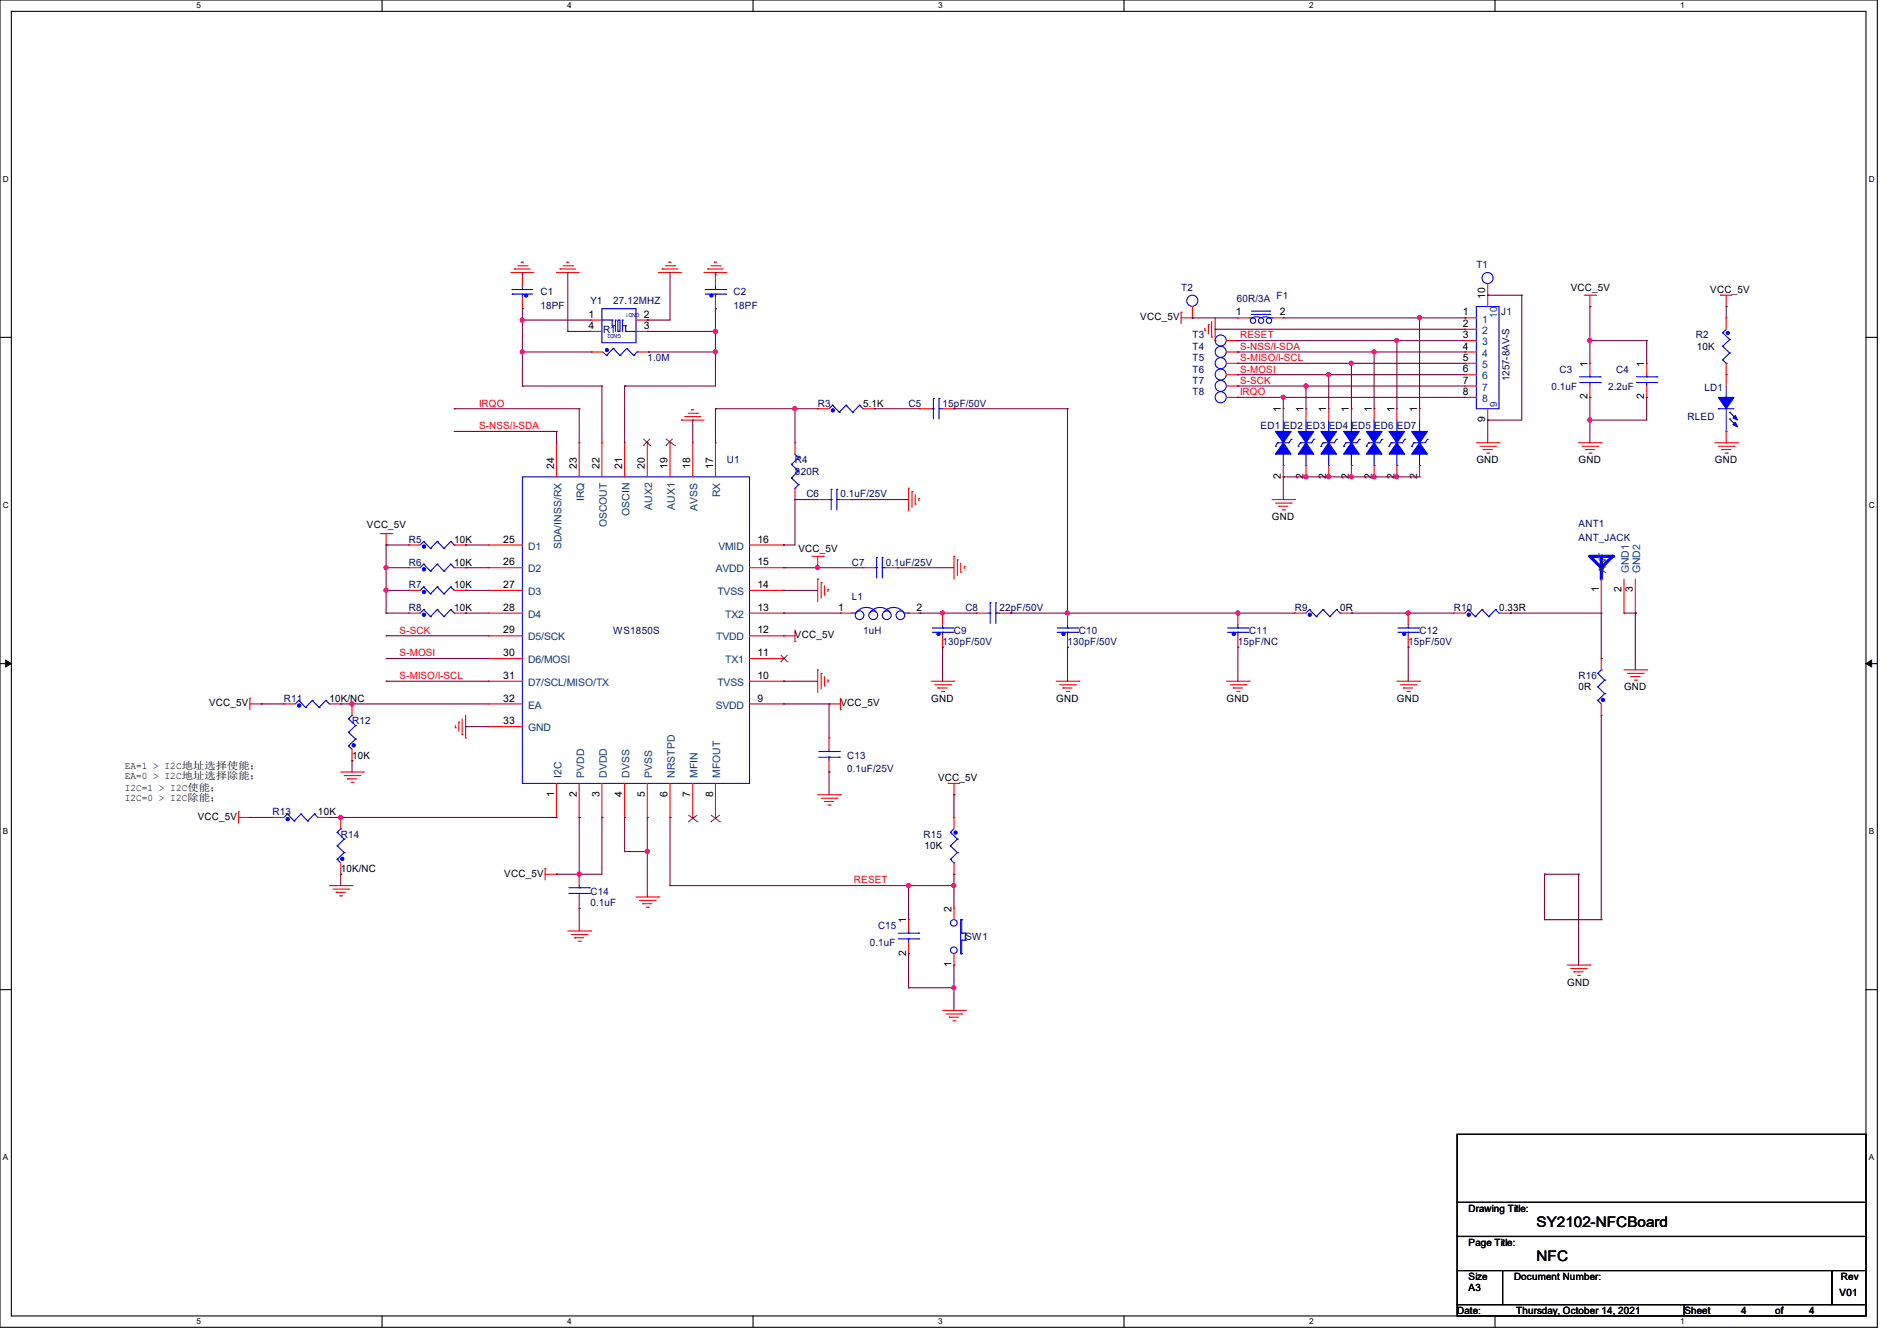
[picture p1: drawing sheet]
<svg xmlns="http://www.w3.org/2000/svg" width="297mm" height="210mm" viewBox="0 0 297 210" stroke-linecap="round" stroke-linejoin="round" font-family="sans-serif">
<path d="M0 0h293.9v207.9h-293.9zM1.8 1.8h290.3v204.3h-290.3z" fill="none" stroke="#000" stroke-width=".17"/>
<g fill="#fff">
<path d="M30.8 .2h.7v1.4h-.7z"/>
<path d="M30.8 206.2h.7v1.4h-.7z"/>
</g>
<path d="M59.8 0v1.8M59.8 206.1v1.8" fill="none" stroke="#000" stroke-width=".17"/>
<g fill="#fff">
<path d="M88.8 .2h.7v1.4h-.7z"/>
<path d="M88.8 206.2h.7v1.4h-.7z"/>
</g>
<path d="M117.9 0v1.8M117.9 206.1v1.8" fill="none" stroke="#000" stroke-width=".17"/>
<g fill="#fff">
<path d="M146.9 .2h.7v1.4h-.7z"/>
<path d="M146.9 206.2h.7v1.4h-.7z"/>
</g>
<path d="M176 0v1.8M176 206.1v1.8" fill="none" stroke="#000" stroke-width=".17"/>
<g fill="#fff">
<path d="M205 .2h.7v1.4h-.7z"/>
<path d="M205 206.2h.7v1.4h-.7z"/>
</g>
<path d="M234.1 0v1.8M234.1 206.1v1.8" fill="none" stroke="#000" stroke-width=".17"/>
<g fill="#fff">
<path d="M263.1 .2h.6v1.4h-.6z"/>
<path d="M263.1 206.2h.6v1.4h-.6z"/>
<path d="M.5 27.3h.9v1.4h-.9z"/>
<path d="M292.6 27.3h.9v1.4h-.9z"/>
<path d="M.5 78.4h.9v1.4h-.9z"/>
<path d="M292.6 78.4h.9v1.4h-.9z"/>
</g>
<path d="M0 52.8h1.8M292.1 52.8h1.8" fill="none" stroke="#000" stroke-width=".17"/>
<g fill="#fff">
<path d="M.5 129.5h.8v1.4h-.8z"/>
<path d="M292.6 129.5h.8v1.4h-.8z"/>
</g>
<path d="M0 103.9h1.8M292.1 103.9h1.8" fill="none" stroke="#000" stroke-width=".17"/>
<path d="M.9 103.4l.9 .5-.9 .5zM292.1 103.9l.9-.5v1z" fill="#000" stroke="#000" stroke-width=".16"/>
<g fill="#fff">
<path d="M.5 180.5h.8v1.4h-.8z"/>
<path d="M292.6 180.5h.8v1.4h-.8z"/>
</g>
<path d="M0 155h1.8M292.1 155h1.8M228.1 177.6h64v10.7h-64zM228.1 199h7.1v5.3h-7.1zM228.1 193.6h64v5.4h-64zM228.1 188.3h64v5.3h-64zM235.2 199h51.6v5.3h-51.6zM286.8 199h5.3v5.3h-5.3zM228.1 204.3h35.6v1.8h-35.6zM263.7 204.3h28.4v1.8h-28.4z" fill="none" stroke="#000" stroke-width=".17"/>
<g fill="none" stroke="#f00" stroke-width=".17">
<path d="M80 42.7h.1M80 42.7h3.6M80.6 42.1h.1M80.6 42.1h2.4M81.1 41.6h1.4M81.6 41.1h.1M81.6 41.1h.4M82.5 41.6h.1M87.1 42.7h.1M87.1 42.7h3.6M87.7 42.1h.1M87.7 42.1h2.4"/>
<path d="M88.2 41.6h1.4M88.7 41.1h.1M88.7 41.1h.4M89.6 41.6h.1M92.6 55.1h.1M92.6 55.1h1.8M99.7 55.1h1.8M101.5 55.1h.1M103.1 42.7h.1M103.1 42.7h3.6M103.7 42.1h.1M103.7 42.1h2.4"/>
<path d="M104.2 41.6h1.4M104.7 41.1h.1M104.7 41.1h.4M105.6 41.6h.1M110.2 42.7h.1M110.2 42.7h3.6M110.8 42.1h.1M110.8 42.1h2.4M111.3 41.6h1.4M111.8 41.1h.1M111.8 41.1h.4M112.7 41.6h.1"/>
<path d="M184.9 48.9h.1M184.9 49.8h1.8M184.9 48.9v1.8M186.7 49.8h.1M188.6 51.7h.1M188.6 51.4v.3M189.2 50.8h.1M189.2 50.8v1.5M189.7 52.8h.1M189.7 50.3v2.5M190.2 53.3h.1M190.2 49.8v3.5"/>
<path d="M192 53.3h1.8M192 55.1h1.8M192 56.9h1.8M192 58.7h1.8M193.8 53.3h.1M193.8 55.1h.1M193.8 56.9h.1M193.8 58.7h.1M232.9 46.2h.1M232.9 44.4v1.8M248 46.2h1.8M248.9 48h.1"/>
<path d="M248.9 46.2v1.8M249.8 46.2h.1M269.4 46.2h.1M269.4 46.2h1.7M270.3 48h.1M270.3 49.8h.1M270.3 58.7h.1M270.3 46.2v1.8M270.3 49.8v1.8M270.3 56.9v1.8M87.1 69.3h.1M87.1 69.3v5.4"/>
<path d="M90.7 69.3h.1M90.7 69.3v5.4M94.2 69.3h.1M94.2 69.3v5.4M97.8 69.3h.1M97.8 69.3v5.4M101.3 69.3h.1M101.3 69.3v5.4M104.9 69.3h.1M104.9 69.3v5.4M106.7 65.8h.1M106.7 65.8h3.5"/>
<path d="M107.2 65.2h.1M107.2 65.2h2.5M107.7 64.7h1.5M108.3 64.2h.1M108.3 64.2h.3M108.5 69.3h.1M108.5 69.3v5.4M109.2 64.7h.1M112 69.3h.1M112 69.3v5.4M124.5 69.3h.1M124.5 78.2h.1"/>
<path d="M124.5 69.3v1.8M124.5 76.5v1.7M128 78.2h.1M128 78.2h1.8M131.6 78.2h1.7M133.3 78.2h.1M142.2 76.5h.1M142.2 76.5v3.5M142.8 77h.1M142.8 77v2.5M143.3 79h.1M143.3 77.5v1.5"/>
<path d="M143.8 78.1h.1M143.8 78.1v.3M144 64h.1M144 64h1.8M147.6 64h1.8M149.4 64h.1M199.1 78.2h3.6M199.7 78.8h2.4M200.2 79.3h.1M200.2 79.3h1.4M200.7 79.8h.4M200.9 64h.1"/>
<path d="M200.9 74.7h.1M200.9 64v1.8M200.9 72.9v1.8M201.1 79.8h.1M202.1 78.8h.1M202.7 78.2h.1M218.7 64h.1M218.7 74.7h.1M218.7 64v1.8M218.7 72.9v1.8M231.1 69.3h3.6M231.7 69.9h2.4"/>
<path d="M232.2 70.4h.1M232.2 70.4h1.4M232.7 71h.4M233.1 71h.1M234.1 69.9h.1M234.7 69.3h.1M247.1 69.3h3.6M247.7 69.9h2.4M248.2 70.4h.1M248.2 70.4h1.4M248.8 71h.3M249.1 71h.1"/>
<path d="M250.1 69.9h.1M250.7 69.3h.1M268.5 69.3h3.5M269 69.9h2.5M269.5 70.4h.1M269.5 70.4h1.5M270.1 71h.3M270.4 71h.1M271.5 69.9h.1M272 69.3h.1M59.6 83.6h1.7M60.5 85.3h.1"/>
<path d="M60.5 83.6v1.7M61.3 83.6h.1M64 92.5h.1M64 92.5h1.8M71.1 92.5h1.8M72.9 92.5h.1M76.5 85.3h.1M76.5 88.9h.1M76.5 92.5h.1M76.5 96h.1M76.5 99.6h.1M76.5 99.6h5.3"/>
<path d="M76.5 96h5.3M76.5 92.5h5.3M76.5 88.9h5.3M76.5 85.3h5.3M117.3 99.6h7.2M117.3 96h5.4M117.3 92.5h5.4M117.3 88.9h5.4M117.3 85.3h5.4M122.7 99.6h.1M122.7 96h.1M122.7 92.5h.1"/>
<path d="M122.7 88.9h.1M122.7 85.3h.1M124.5 98.7v1.8M127.1 87.1h1.8M128 90.7h.1M128 88.9h.1M128 87.1v1.8M128 90.7v3.5M128.6 91.2h.1M128.6 91.2v2.5M128.9 87.1h.1M129.1 93.2h.1"/>
<path d="M129.1 91.7v1.5M129.6 92.3h.1M129.6 92.3v.3M131.6 96h.1M131.6 96h1.7M135.1 88.9h.1M135.1 88.9h1.8M138.7 88.9h1.8M140.5 88.9h.1M142.2 96h1.8M144 96h.1M149.4 87.1h.1"/>
<path d="M149.4 87.1v3.6M149.9 87.7h.1M149.9 87.7v2.4M150.4 89.6h.1M150.4 88.2v1.4M151 88.7h.1M151 88.7v.4M167.1 96h.1M167.1 96v1.8M167.1 99.6v1.7M193.8 96h.1M193.8 96v1.8"/>
<path d="M193.8 99.6v1.7M202.7 96h.1M202.7 96h1.8M209.8 96h1.8M211.6 96h.1M220.5 96h.1M220.5 96v1.8M220.5 99.6v1.7M227.6 96h.1M227.6 96h1.8M234.7 96h1.8M236.5 96h.1"/>
<path d="M39.1 109.3h.1M39.1 110.2h1.8M39.1 109.3v1.8M40.9 110.2h.1M44.4 110.2h.1M44.4 110.2h1.8M51.6 110.2h1.7M53.3 110.2h.1M71.3 114h.1M71.3 113.6v.4M71.8 113.1h.1M71.8 113.1v1.4"/>
<path d="M72.3 115h.1M72.3 112.6v2.4M72.9 115.6h.1M72.9 112v3.6M76.5 103.1h.1M76.5 106.7h.1M76.5 110.2h.1M76.5 113.8h.1M76.5 110.2h5.3M76.5 106.7h5.3M76.5 103.1h5.3M76.5 113.8h5.3"/>
<path d="M117.3 110.2h5.4M117.3 106.7h5.4M117.3 103.1h5.4M122.7 110.2h.1M122.7 106.7h.1M122.7 103.1h.1M124.5 100.5h.1M128 104.9h.1M128 104.9v3.6M128.6 105.5h.1M128.6 105.5v2.4M129.1 107.4h.1"/>
<path d="M129.1 106v1.4M129.6 106.5h.1M129.6 106.5v.3M129.8 110.2h.1M129.8 115.6h.1M129.8 110.2h1.8M129.8 115.6v1.7M129.8 119.1v1.8M131.6 111.1h.1M131.6 109.3v1.8M145.8 106.7h3.6M146.3 107.2h2.5"/>
<path d="M146.9 107.7h.1M146.9 107.7h1.4M147.4 108.3h.3M147.7 108.3h.1M148.8 107.2h.1M149.4 106.7h.1M165.4 106.7h3.5M165.9 107.2h2.5M166.4 107.7h.1M166.4 107.7h1.5M167 108.3h.3M167.1 101.3h.1"/>
<path d="M167.3 108.3h.1M168.4 107.2h.1M168.9 106.7h.1M192 106.7h3.6M192.6 107.2h2.4M193.1 107.7h.1M193.1 107.7h1.4M193.6 108.3h.4M193.8 101.3h.1M194 108.3h.1M195 107.2h.1M195.6 106.7h.1"/>
<path d="M218.7 106.7h3.5M219.2 107.2h2.5M219.8 107.7h.1M219.8 107.7h1.4M220.3 108.3h.3M220.5 101.3h.1M220.6 108.3h.1M221.7 107.2h.1M222.2 106.7h.1M250.7 112h.1M250.7 103.1h.1M250.7 103.1v1.8"/>
<path d="M250.7 110.2v1.8M254.3 104.9h3.5M254.8 105.5h2.5M255.3 106h.1M255.3 106h1.5M255.9 106.5h.3M256.2 106.5h.1M257.3 105.5h.1M257.8 104.9h.1M37.3 127.1h.1M37.3 128h1.8M37.3 127.1v1.8"/>
<path d="M39.1 128h.1M51.6 138.7h3.5M52.1 139.2h2.5M52.6 139.7h.1M52.6 139.7h1.5M53.3 136.9h.1M53.3 128h.1M53.3 120.9h3.6M53.3 128v1.8M53.3 135.1v1.8M53.9 121.5h2.4M54.4 122h.1"/>
<path d="M54.4 122h1.4M54.6 139.2h.1M54.9 122.5h.4M55.1 138.7h.1M55.3 122.5h.1M56.3 121.5h.1M56.9 120.9h.1M85.3 136h.1M85.3 136.9h1.8M85.3 136v1.8M87.1 136.9h.1M87.1 128h.1"/>
<path d="M87.1 122.7v5.3M90.7 128h.1M90.7 122.7v5.3M94.2 128h.1M94.2 122.7v5.3M97.8 128h.1M97.8 122.7v5.3M101.3 128h.1M101.3 122.7v5.3M104.9 128h.1M104.9 122.7v5.3M108.5 128h.1"/>
<path d="M108.5 122.7v5.3M112 128h.1M112 122.7v5.3M128 124.5h3.6M128.6 125h2.4M129.1 125.5h.1M129.1 125.5h1.4M129.6 126.1h.4M129.8 120.9h.1M130 126.1h.1M131 125h.1M131.6 124.5h.1"/>
<path d="M148.5 122.7h.1M148.5 122.7h1.7M149.4 124.5h.1M149.4 122.7v1.8M53.2 140.3h.3M53.5 140.3h.1M88.9 145.8h3.6M89.5 146.3h2.4M90 146.9h.1M90 146.9h1.4M90.5 147.4h.3M90.8 147.4h.1"/>
<path d="M91.9 146.3h.1M92.5 145.8h.1M99.6 140.5h3.5M100.1 141h2.5M100.6 141.5h.1M100.6 141.5h1.5M101.2 142.1h.3M101.5 142.1h.1M102.6 141h.1M103.1 140.5h.1M142.2 144h.1M142.2 149.4h.1"/>
<path d="M142.2 144v1.8M142.2 147.6v1.8M147.6 158.2h3.5M148.1 158.8h2.5M148.6 159.3h.1M148.6 159.3h1.5M149.2 159.9h.3M149.5 159.9h.1M150.6 158.8h.1M151.1 158.2h.1M245.4 151.1h3.5M245.9 151.7h2.5"/>
<path d="M246.4 152.2h.1M246.4 152.2h1.5M247 152.7h.3M247.3 152.7h.1M248.4 151.7h.1M248.9 151.1h.1"/>
</g>
<g fill="none" stroke="#00f" stroke-width=".17">
<path d="M94.4 55.1l.6 .6M95 55.7h.1M96 54.6h.1M96 54.6l-1 1.1M96 54.6l1.1 1.1M97.1 55.7h.1M98.1 54.6h.1M98.1 54.6l-1 1.1M98.1 54.6l1.1 1.1M99.2 55.7h.1M99.7 55.1h.1M99.7 55.1l-.5 .6"/>
<path d="M269.7 52.1h.1M269.7 54.2h.1M269.7 56.3h.1M269.7 52.1l1.1 1.1M269.7 54.2l1.1 1.1M269.7 56.3l.6 .6M270.3 56.9h.1M270.3 51.6l-.6 .5M270.8 53.2h.1M270.8 55.3h.1M270.8 53.2l-1.1 1M270.8 55.3l-1.1 1"/>
<path d="M81.8 74.7h35.5v48h-35.5zM123.9 72.7h.1M123.9 74.8h.1M123.9 72.7l1.1 1.1M123.9 74.8l1.1 1.1M124.5 76.5h.1M124.5 71.1l.5 .6M125 71.7h.1M125 73.8h.1M125 75.9h.1M125 71.7l-1.1 1M125 73.8l-1.1 1"/>
<path d="M125 75.9l-.5 .6M129.8 78.2h.3M130.1 78.2h.1M130.1 76.6h.1M130.1 76.6v3.2M131 76.6h.1M131 78.2h.1M131 78.2h.6M131 76.6v3.2M145.8 64h.3M146.1 64h.1M146.1 62.4h.1"/>
<path d="M146.1 62.4v3.2M147 62.4h.1M147 64h.1M147 64h.6M147 62.4v3.2M199.7 69.9h.1M200 69.3h.1M200 69.3l-.3 .6M200.9 67.6h.1M200.9 72.9h.1M200.9 65.8v1.8M200.9 71.1v1.8"/>
<path d="M202.1 68.8h.1M202.1 68.8l-.3 .5h-1.8M217.5 69.9h.1M217.8 69.3h.1M217.8 69.3l-.3 .6M218.7 67.6h.1M218.7 72.9h.1M218.7 65.8v1.8M218.7 71.1v1.8M219.9 68.8h.1M219.9 68.8l-.3 .5h-1.8M66.3 91.9h.1"/>
<path d="M66.3 91.9l-.5 .6M66.3 91.9l1.1 1.1M67.4 93h.1M68.5 91.9h.1M68.5 91.9l-1.1 1.1M68.5 91.9l1 1.1M69.5 93h.1M70.6 91.9h.1M70.6 91.9l-1.1 1.1M70.6 91.9l.5 .6M71.1 92.5h.1M133.3 96h.6"/>
<path d="M133.9 96h.1M136.9 88.9h.3M137.2 95.9a1.96 1.96 0 0 0-3.1 0M137.2 88.9h.1M137.2 87.3h.1M137.2 87.3v3.2M138.1 87.3h.1M138.1 88.9h.1M138.1 88.9h.6M138.1 87.3v3.2M139.3 95.9a1.93 1.93 0 0 0-3.1 0M141.5 95.9a1.96 1.96 0 0 0-3.1 0"/>
<path d="M141.5 96h.7M142.2 96h.1M165.5 98.3h3.2M165.5 99h3.2M167.1 98.3h.1M167.1 99h.1M167.1 97.8v.5M167.1 99v.6M168.7 98.3h.1M168.7 99h.1M192.2 98.3h3.2M192.2 99h3.2"/>
<path d="M193.8 98.3h.1M193.8 99h.1M193.8 97.8v.5M193.8 99v.6M195.4 98.3h.1M195.4 99h.1M205 95.5h.1M205 95.5l-.5 .5M205 95.5l1.1 1.1M206.1 96.6h.1M207.1 95.5h.1M207.1 95.5l-1 1.1"/>
<path d="M207.1 95.5l1.1 1.1M208.2 96.6h.1M209.3 95.5h.1M209.3 95.5l-1.1 1.1M209.3 95.5l.5 .5M209.8 96h.1M218.9 98.3h3.2M218.9 99h3.2M220.5 98.3h.1M220.5 99h.1M220.5 97.8v.5M220.5 99v.6"/>
<path d="M222.1 98.3h.1M222.1 99h.1M229.9 95.5h.1M229.9 95.5l-.5 .5M229.9 95.5l1.1 1.1M231 96.6h.1M232 95.5h.1M232 95.5l-1 1.1M232 95.5l1.1 1.1M233.1 96.6h.1M234.1 95.5h.1M234.1 95.5l-1 1.1"/>
<path d="M234.1 95.5l.6 .5M234.7 96h.1M46.8 109.7h.1M46.8 109.7l-.6 .5M46.8 109.7l1 1.1M47.8 110.8h.1M48.9 109.7h.1M48.9 109.7l-1.1 1.1M48.9 109.7l1.1 1.1M50 110.8h.1M51 109.7h.1M51 109.7l-1 1.1"/>
<path d="M51 109.7l.6 .5M51.6 110.2h.1M128.2 118.6h3.2M128.2 117.7h3.2M129.8 117.7h.1M129.8 118.6h.1M129.8 117.3v.4M129.8 118.6v.5M131.4 118.6h.1M131.4 117.7h.1M250.1 109.7h.1M250.1 107.6h.1"/>
<path d="M250.1 105.5h.1M250.1 109.7l.6 .5M250.1 107.6l1.1 1M250.1 105.5l1.1 1M250.7 104.9h.1M250.7 104.9l-.6 .6M251.2 108.6h.1M251.2 106.5h.1M251.2 108.6l-1.1 1.1M251.2 106.5l-1.1 1.1M52.8 134.6h.1M52.8 132.5h.1"/>
<path d="M52.8 130.3h.1M52.8 134.6l.5 .5M52.8 132.5l1.1 1M52.8 130.3l1.1 1.1M53.3 129.8h.1M53.3 129.8l-.5 .5M53.9 133.5h.1M53.9 131.4h.1M53.9 133.5l-1.1 1.1M53.9 131.4l-1.1 1.1M140.6 147h3.2M140.6 146.1h3.2"/>
<path d="M142.2 146.1h.1M142.2 147h.1M142.2 145.8v.3M142.2 147v.6M143.8 147h.1M143.8 146.1h.1"/>
<circle cx="191.1" cy="55.1" r=".87"/>
<circle cx="191.1" cy="53.3" r=".87"/>
<circle cx="191.1" cy="58.7" r=".87"/>
<circle cx="191.1" cy="56.9" r=".87"/>
<circle cx="232.9" cy="43.5" r=".87"/>
<circle cx="134.6" cy="96.4" r=".68"/>
<circle cx="136.7" cy="96.4" r=".69"/>
<circle cx="138.8" cy="96.4" r=".69"/>
<circle cx="141" cy="96.4" r=".68"/>
</g>
<g fill="#00f" stroke="#00f" stroke-width=".17">
<path d="M217.5 67.6h2.4l-1.2 1.7z" fill-rule="evenodd"/>
<path d="M218.7 69.3l1.2 1.8h-2.4z" fill-rule="evenodd"/>
<path d="M199.7 67.6h2.4l-1.2 1.7z" fill-rule="evenodd"/>
<path d="M200.9 69.3l1.2 1.8h-2.4z" fill-rule="evenodd"/>
<circle cx="46.8" cy="110.5" r=".25"/>
<circle cx="53.6" cy="134.5" r=".25"/>
<circle cx="219.8" cy="99.3" r=".25"/>
<circle cx="166.5" cy="99.3" r=".25"/>
<circle cx="66.4" cy="92.7" r=".25"/>
<circle cx="270.5" cy="52.2" r=".25"/>
<circle cx="193.2" cy="99.3" r=".25"/>
<circle cx="251" cy="109.6" r=".25"/>
<circle cx="95" cy="54.8" r=".24"/>
<circle cx="230" cy="96.3" r=".25"/>
<circle cx="205.1" cy="96.3" r=".25"/>
</g>
<g fill="none" stroke="#804000" stroke-width=".16">
<path d="M100.7 69.8h.1M100.7 68.7l1.1 1.1M101.8 69.8h.1M101.8 68.7l-1.1 1.1M104.2 69.8h.1M104.2 68.7l1.5 1.1M105.3 68.7l-1.1 1.1M105.7 69.8h.1M122.2 103.6h.1M122.2 102.6l1.1 1M123.3 103.6h.1M123.3 102.6l-1.1 1"/>
<path d="M107.8 128.7h.1M107.8 127.6l1.4 1.1M109.2 128.7h.1M109.2 127.6l-1.4 1.1M111.3 128.7h.1M111.3 127.6l1.4 1.1M112.7 128.7h.1M112.7 127.6l-1.4 1.1"/>
</g>
<path d="M250.7 87.1v3.6" fill="none" stroke="#00f" stroke-width=".51"/>
<circle cx="250.7" cy="87.1" r=".25" fill="#00f"/>
<path d="M248.9 87.1h3.6" fill="none" stroke="#00f" stroke-width=".51"/>
<circle cx="252.5" cy="87.1" r=".25" fill="#00f"/>
<path d="M252.5 87.1l-1.8 1.8" fill="none" stroke="#00f" stroke-width=".51"/>
<circle cx="250.7" cy="88.9" r=".25" fill="#00f"/>
<path d="M248.9 87.1l1.8 1.8" fill="none" stroke="#00f" stroke-width=".51"/>
<circle cx="250.7" cy="88.9" r=".25" fill="#00f"/>
<g fill="none" stroke="#f00" stroke-width=".17">
<path d="M81.8 48.3h.1M81.8 43h.1M81.8 43v1.8M81.8 46.6v1.7M92.5 50.1h.1M92.5 51.9h.1M92.5 50.1h1.7M92.5 51.9h1.7M99.6 50.1h1.7M99.6 51.9h1.7M101.3 50.1h.1M101.3 51.9h.1"/>
<path d="M112 48.3h.1M112 43h.1M112 43v1.8M112 46.6v1.7M186.7 49.8h.1M186.7 48v1.8M193.8 49.8h.1M193.8 49.8h1.8M199.1 49.8h1.8M200.9 49.8h.1M229.4 49.8h.1M229.4 51.6h.1"/>
<path d="M229.4 53.3h.1M229.4 55.1h.1M229.4 56.9h.1M229.4 58.7h.1M229.4 49.8h1.7M229.4 51.6h1.7M229.4 53.3h1.7M229.4 55.1h1.7M229.4 56.9h1.7M229.4 58.7h1.7M232.9 46.2h.1M232.9 46.2v1.8"/>
<path d="M248.9 56.9h.1M248.9 56.9v1.8M257.8 56.9h.1M257.8 56.9v1.8M270.3 58.7h.1M270.3 58.7v1.8M128 64h.1M128 64h1.8M135.1 64h1.8M136.9 64h.1M192 62.2h1.8M192 60.5h1.8"/>
<path d="M193.8 62.2h.1M193.8 60.5h.1M204.5 64h.1M204.5 74.7h.1M204.5 64v1.8M204.5 72.9v1.8M208 64h.1M208 74.7h.1M208 64v1.8M208 72.9v1.8M211.6 64h.1M211.6 74.7h.1"/>
<path d="M211.6 64v1.8M211.6 72.9v1.8M215.1 64h.1M215.1 74.7h.1M215.1 64v1.8M215.1 72.9v1.8M222.2 64h.1M222.2 74.7h.1M222.2 64v1.8M222.2 72.9v1.8M229.4 60.5h.1M229.4 62.2h.1"/>
<path d="M229.4 62.2h1.7M229.4 60.5h1.7M232.9 65.8h.1M232.9 64v1.8M248.9 62.2h.1M248.9 60.5v1.7M257.8 62.2h.1M257.8 60.5v1.7M270.3 69.3h.1M270.3 67.6v1.7M64 96h.1M64 85.3h.1"/>
<path d="M64 88.9h.1M64 96h1.8M64 85.3h1.8M64 88.9h1.8M71.1 96h1.8M71.1 85.3h1.8M71.1 88.9h1.8M72.9 96h.1M72.9 85.3h.1M72.9 88.9h.1M147.6 96h.1M147.6 96v1.8"/>
<path d="M147.6 99.6v1.7M152.9 96h.1M152.9 96h1.8M156.5 96h1.7M158.2 96h.1M250.7 96h.1M250.7 90.7v5.3M254.3 96h.1M254.3 90.7v5.3M256 96h.1M256 90.7v5.3M55.1 119.1h.1"/>
<path d="M55.1 110.2h.1M55.1 110.2v1.8M55.1 117.3v1.8M147.6 101.3h.1M42.7 128h.1M42.7 128h1.7M49.8 128h1.8M51.6 128h.1M90.7 136.9h.1M90.7 136.9v1.8M149.4 128h.1M149.4 136.9h.1"/>
<path d="M149.4 128v1.8M149.4 135.1v1.8M90.7 142.2h.1M90.7 140.5v1.7M149.4 151.1h.1M149.4 142.2h.1M149.4 142.2v1.8M149.4 149.4v1.7"/>
</g>
<g fill="none" stroke="#00f" stroke-width=".17">
<path d="M80.2 45.3h.1M80.2 46.1h.1M80.2 45.3h3.2M80.2 46.1h3.2M81.8 45.3h.1M81.8 46.1h.1M81.8 44.8v.5M81.8 46.1v.5M94.2 48.3h5.4v5.4h-5.4zM94.2 50.1h.1M94.2 50.1h1.6M95.8 50.1h.1"/>
<path d="M95.8 51h.1M95.8 51h.6M95.8 50.1v.9M96.4 50.1h.1M96.4 50.1v1.8M96.7 50.1h.4v1.8h-.4zM97.5 50.1h.1M97.5 50.1v1.8M97.5 51h.5M98 51h.1M98 51.9h.1M98 51v.9"/>
<path d="M98 51.9h1.6M99.6 51.9h.1M110.4 45.3h3.2M110.4 46.1h3.2M112 45.3h.1M112 46.1h.1M112 44.8v.5M112 46.1v.5M113.6 45.3h.1M113.6 46.1h.1M195.6 49.8h.5M195.9 49.2h2.9"/>
<path d="M195.9 48.7h2.9M196.1 49.7l.6-.1 .7 .1M196.1 49.8h.1M197.5 49.7l.6-.1 .7 .1M198.6 49.8h.5M198.8 49.2h.1M198.8 48.7h.1M199.1 49.8h.1M231.1 48h3.6v16h-3.6zM247.3 59.9h3.2M247.3 59h3.2M248.9 59h.1"/>
<path d="M248.9 59.9h.1M248.9 58.7v.3M248.9 59.9v.6M250.5 59.9h.1M250.5 59h.1M256.2 59.9h3.2M256.2 59h3.2M257.8 59h.1M257.8 59.9h.1M257.8 58.7v.3M257.8 59.9v.6M259.4 59.9h.1"/>
<path d="M259.4 59h.1M130.3 63.5h.1M130.3 63.5l-.5 .5M130.3 63.5l1.1 1.1M131.4 64.6h.1M132.5 63.5h.1M132.5 63.5l-1.1 1.1M132.5 63.5l1 1.1M133.5 64.6h.1M134.6 63.5h.1M134.6 63.5l-1.1 1.1M134.6 63.5l.5 .5"/>
<path d="M135.1 64h.1M203.2 69.9h.1M203.6 69.3h.1M203.6 69.3l-.4 .6M204.5 67.6h.1M204.5 72.9h.1M204.5 65.8v1.8M204.5 71.1v1.8M205.7 68.8h.1M205.7 68.8l-.3 .5h-1.8M206.8 69.9h.1M207.1 69.3h.1"/>
<path d="M207.1 69.3l-.3 .6M208 67.6h.1M208 72.9h.1M208 65.8v1.8M208 71.1v1.8M209.3 68.8h.1M209.3 68.8l-.4 .5h-1.8M210.4 69.9h.1M210.7 69.3h.1M210.7 69.3l-.3 .6M211.6 67.6h.1M211.6 72.9h.1"/>
<path d="M211.6 65.8v1.8M211.6 71.1v1.8M212.8 68.8h.1M212.8 68.8l-.3 .5h-1.8M213.9 69.9h.1M214.2 69.3h.1M214.2 69.3l-.3 .6M215.1 67.6h.1M215.1 72.9h.1M215.1 65.8v1.8M215.1 71.1v1.8M216.4 68.8h.1"/>
<path d="M216.4 68.8l-.4 .5h-1.8M221 69.9h.1M221.4 69.3h.1M221.4 69.3l-.4 .6M222.2 67.6h.1M222.2 72.9h.1M222.2 65.8v1.8M222.2 71.1v1.8M223.5 68.8h.1M223.5 68.8l-.4 .5h-1.7M269 64h.1M269 64h2.5"/>
<path d="M270.3 62.2h.1M270.3 67.6h.1M270.3 60.5v1.7M270.3 64v3.6M270.8 64.6h.1M270.8 65.6h.1M270.8 64.6l1.1 1M270.8 65.6l1.1 1.1M66.3 95.5h.1M66.3 84.8h.1M66.3 88.3h.1M66.3 95.5l-.5 .5"/>
<path d="M66.3 95.5l1.1 1.1M66.3 84.8l-.5 .5M66.3 84.8l1.1 1.1M66.3 88.3l-.5 .6M66.3 88.3l1.1 1.2M67.4 96.6h.1M67.4 85.9h.1M67.4 89.5h.1M68.5 95.5h.1M68.5 84.8h.1M68.5 88.3h.1M68.5 95.5l-1.1 1.1"/>
<path d="M68.5 95.5l1 1.1M68.5 84.8l-1.1 1.1M68.5 84.8l1 1.1M68.5 88.3l-1.1 1.2M68.5 88.3l1 1.2M69.5 96.6h.1M69.5 85.9h.1M69.5 89.5h.1M70.6 95.5h.1M70.6 84.8h.1M70.6 88.3h.1M70.6 95.5l-1.1 1.1"/>
<path d="M70.6 95.5l.5 .5M70.6 84.8l-1.1 1.1M70.6 84.8l.5 .5M70.6 88.3l-1.1 1.2M70.6 88.3l.5 .6M71.1 96h.1M71.1 85.3h.1M71.1 88.9h.1M146 98.3h3.2M146 99h3.2M147.6 98.3h.1M147.6 99h.1"/>
<path d="M147.6 97.8v.5M147.6 99v.6M149.2 98.3h.1M149.2 99h.1M154.7 96h.3M155 96h.1M155 94.4h.1M155 94.4v3.2M155.9 94.4h.1M155.9 96h.1M155.9 96h.6M155.9 94.4v3.2"/>
<path d="M54.6 116.8h.1M54.6 114.7h.1M54.6 112.6h.1M54.6 116.8l.5 .5M54.6 114.7l1.1 1M54.6 112.6l1.1 1M55.1 112h.1M55.1 112l-.5 .6M55.7 115.7h.1M55.7 113.6h.1M55.7 115.7l-1.1 1.1M55.7 113.6l-1.1 1.1"/>
<path d="M45 127.5h.1M45 127.5l-.6 .5M45 127.5l1.1 1.1M46.1 128.6h.1M47.1 127.5h.1M47.1 127.5l-1 1.1M47.1 127.5l1.1 1.1M48.2 128.6h.1M49.2 127.5h.1M49.2 127.5l-1 1.1M49.2 127.5l.6 .5M49.8 128h.1"/>
<path d="M89.1 139.9h3.2M89.1 139h3.2M90.7 139h.1M90.7 139.9h.1M90.7 138.7v.3M90.7 139.9v.6M92.3 139.9h.1M92.3 139h.1M148.8 130.3h.1M148.8 132.5h.1M148.8 134.6h.1M148.8 130.3l1.1 1.1"/>
<path d="M148.8 132.5l1.1 1M148.8 134.6l.6 .5M149.4 135.1h.1M149.4 129.8l-.6 .5M149.9 131.4h.1M149.9 133.5h.1M149.9 131.4l-1.1 1.1M149.9 133.5l-1.1 1.1M150.4 144h.1M150.4 149.4h.1M150.4 144v5.4M150.4 144h.2"/>
<path d="M150.4 149.4h.2M150.6 144h.1M150.6 146.1h.1M150.6 147.2h.1M150.6 149.4h.1M150.6 144v2.1M150.6 147.2v2.2M150.6 146.1h.5M150.6 147.2h.5M151.1 146.1h.1M151.1 147.2h.1M151.1 146.1v1.1"/>
<circle cx="186.7" cy="47.1" r=".87"/>
<circle cx="196.2" cy="50.2" r=".42"/>
<circle cx="197.4" cy="50.2" r=".42"/>
<circle cx="198.7" cy="50.2" r=".42"/>
<circle cx="191.1" cy="62.2" r=".87"/>
<circle cx="191.1" cy="60.4" r=".87"/>
<circle cx="149.3" cy="144.5" r=".52"/>
<circle cx="149.3" cy="148.8" r=".52"/>
</g>
<g fill="#00f" stroke="#00f" stroke-width=".17">
<path d="M203.2 67.6h2.5l-1.2 1.7z" fill-rule="evenodd"/>
<path d="M204.5 69.3l1.2 1.8h-2.5z" fill-rule="evenodd"/>
<path d="M269 62.2h2.5l-1.2 1.8z" fill-rule="evenodd"/>
<path d="M271.7 66.1l.3 .7-.7-.3z" fill-rule="evenodd"/>
<path d="M271.3 65.4l.4-.3 .3 .7z" fill-rule="evenodd"/>
<path d="M206.8 67.6h2.5l-1.3 1.7z" fill-rule="evenodd"/>
<path d="M208 69.3l1.3 1.8h-2.5z" fill-rule="evenodd"/>
<path d="M221 67.6h2.5l-1.3 1.7z" fill-rule="evenodd"/>
<path d="M222.2 69.3l1.3 1.8h-2.5z" fill-rule="evenodd"/>
<path d="M210.4 67.6h2.4l-1.2 1.7z" fill-rule="evenodd"/>
<path d="M211.6 69.3l1.2 1.8h-2.4z" fill-rule="evenodd"/>
<path d="M213.9 67.6h2.5l-1.3 1.7z" fill-rule="evenodd"/>
<path d="M215.1 69.3l1.3 1.8h-2.5z" fill-rule="evenodd"/>
<circle cx="66.4" cy="96.3" r=".25"/>
<circle cx="55.4" cy="116.7" r=".25"/>
<circle cx="149.6" cy="130.4" r=".25"/>
<circle cx="146.9" cy="99.3" r=".25"/>
<circle cx="66.4" cy="85.6" r=".25"/>
<circle cx="111.4" cy="46.3" r=".24"/>
<circle cx="82.4" cy="46.3" r=".24"/>
<circle cx="45" cy="128.3" r=".25"/>
<circle cx="66.4" cy="89.2" r=".25"/>
<circle cx="130.4" cy="64.3" r=".25"/>
</g>
<g fill="none" stroke="#800040" stroke-width=".17">
<path d="M81.8 55.1h.1M81.8 50.1h.1M81.8 48.3h.1M81.8 42.7h.1M81.8 55.1h10.8M81.8 42.7v.3M81.8 48.3v12.2M81.8 50.1h10.7M88.9 51.9h.1M88.9 42.7h.1M88.9 51.9h3.6M88.9 42.7v9.2"/>
<path d="M101.3 51.9h.1M101.3 50.1h.1M101.3 51.9h10.7M101.5 55.1h.1M101.5 55.1h10.5M104.9 42.7h.1M104.9 42.7v7.4h-3.6M112 51.9h.1M112 48.3h.1M112 42.7h.1M112 55.1h.1M112 42.7v.3"/>
<path d="M112 48.3v12.2h-14.2M186.7 49.8h.1M186.7 49.8h7.1M190.2 51.6h.1M190.2 51.6h39.2M193.8 53.3h.1M193.8 55.1h.1M193.8 56.9h.1M193.8 58.7h.1M193.8 55.1h35.6M193.8 53.3h35.6M193.8 56.9h35.6"/>
<path d="M193.8 58.7h35.6M200.9 49.8h28.5M208 58.7h.1M208 58.7v5.3M211.6 56.9h.1M211.6 56.9v7.1M215.1 55.1h.1M215.1 55.1v8.9M218.7 53.3h.1M218.7 53.3v10.7M222.2 49.8h.1M222.2 49.8v14.2"/>
<path d="M229.4 49.8h.1M232.9 46.2h.1M232.9 46.2h5.4M238.3 46.2h.1M238.3 46.2v19.6h-5.4M248.9 48h.1M248.9 53.3h.1M248.9 53.3h8.9M248.9 48v8.9M257.8 53.3h.1M257.8 53.3v3.6M270.3 48h.1"/>
<path d="M270.3 48v1.8M71.1 64h.1M71.1 67.6h.1M71.1 64h19.6M71.1 67.6h16M81.8 60.5h.1M81.8 60.5h12.4M87.1 67.6h.1M87.1 67.6v1.7M90.7 64h.1M90.7 64v5.3M94.2 60.5h.1"/>
<path d="M94.2 60.5v8.8M97.8 60.5h.1M97.8 60.5v8.8M108.5 65.8h.1M108.5 65.8v3.5M112 64h.1M112 64v5.3M112 64h16M124.5 64h.1M124.5 78.2h.1M124.5 78.2v7.1h-1.8M124.5 64v5.3"/>
<path d="M124.5 78.2h3.5M133.3 78.2h.1M133.3 78.2h8.9M136.9 64h.1M136.9 64h7.1M149.4 64h.1M149.4 64h17.7M167.1 64h.1M167.1 64v32M193.8 60.5h.1M193.8 62.2h.1M193.8 60.5h35.6"/>
<path d="M193.8 62.2h35.6M200.9 62.2h.1M200.9 74.7h.1M200.9 62.2v1.8M200.9 74.7v3.5M200.9 74.7h21.3M204.5 60.5h.1M204.5 74.7h.1M204.5 60.5v3.5M208 74.7h.1M211.6 74.7h.1M215.1 74.7h.1"/>
<path d="M218.7 74.7h.1M232.9 65.8h.1M232.9 65.8v3.5M248.9 62.2h.1M248.9 65.8h.1M248.9 62.2v7.1M257.8 62.2h.1M257.8 62.2v3.6h-8.9M60.5 85.3h.1M60.5 88.9h.1M60.5 92.5h.1M60.5 96h.1"/>
<path d="M60.5 99.6h.1M60.5 85.3h3.5M60.5 88.9h3.5M60.5 92.5h3.5M60.5 96h3.5M60.5 85.3v10.7M60.5 99.6h16M72.9 85.3h.1M72.9 88.9h.1M72.9 92.5h.1M72.9 96h.1M72.9 85.3h3.6"/>
<path d="M72.9 88.9h3.6M72.9 92.5h3.6M72.9 96h3.6M122.7 92.5h.1M122.7 85.3h.1M122.7 88.9h.1M122.7 96h.1M122.7 88.9h12.4M122.7 92.5h5.3M122.7 96h8.9M128 88.9h.1M140.5 88.9h.1"/>
<path d="M140.5 88.9h8.9M144 96h.1M144 96h8.9M147.6 96h.1M158.2 96h.1M158.2 96h44.5M167.1 96h.1M193.8 96h.1M211.6 96h.1M211.6 96h16M220.5 96h.1M236.5 96h.1"/>
<path d="M236.5 96h14.2v7.1M254.3 96h1.7M256 96h.1M256 96v8.9M40.9 110.2h.1M40.9 110.2h3.5M53.3 110.2h.1M53.3 110.2h23.2M55.1 110.2h.1M55.1 119.1h.1M55.1 119.1v1.8M60.5 103.1h.1"/>
<path d="M60.5 106.7h.1M60.5 106.7h16M60.5 103.1h16M72.9 113.8h.1M72.9 113.8h3.6M122.7 106.7h.1M122.7 110.2h.1M122.7 110.2h7.1M122.7 106.7h5.3M129.8 110.2h.1M129.8 110.2v5.4M147.6 101.3h.1"/>
<path d="M147.6 101.3v5.4M167.1 101.3h.1M167.1 101.3v5.4M193.8 101.3h.1M193.8 101.3v5.4M220.5 101.3h.1M220.5 101.3v5.4M250.7 103.1h.1M250.7 112v32M39.1 128h.1M39.1 128h3.6M51.6 128h.1"/>
<path d="M51.6 128h35.5M53.3 128h.1M53.3 136.9h.1M53.3 136.9v1.8M87.1 136.9h.1M90.7 128h.1M90.7 136.9h.1M90.7 128v8.9M94.2 128h.1M94.2 128v8.9h-7.1M97.8 128h.1M97.8 133.3h.1"/>
<path d="M97.8 128v5.3M97.8 133.3h3.5M101.3 128h.1M101.3 133.3h.1M101.3 128v12.5M104.9 128h.1M104.9 138.7h.1M104.9 128v10.7M104.9 138.7h44.5M129.8 120.9h.1M129.8 120.9v3.6M142.2 138.7h.1"/>
<path d="M142.2 138.7v5.3M149.4 124.5h.1M149.4 136.9h.1M149.4 138.7h.1M149.4 124.5v3.5M149.4 136.9v5.3M241.8 136.9h.1M241.8 136.9v7.1M241.8 136.9h5.3M247.1 136.9h.1M247.1 136.9v14.2M90.7 142.2h.1"/>
<path d="M90.7 142.2v3.6M142.2 149.4h.1M142.2 154.7h.1M142.2 149.4v5.3M142.2 154.7h7.2M149.4 151.1h.1M149.4 154.7h.1M149.4 151.1v7.1M241.8 144h.1M241.8 144h8.9M250.7 144h.1"/>
</g>
<g fill="#f0f" stroke="#f0f" stroke-width=".17">
<circle cx="60.4" cy="88.9" r=".32"/>
<circle cx="60.4" cy="92.4" r=".32"/>
<circle cx="112" cy="55.1" r=".32"/>
<circle cx="112" cy="51.9" r=".33"/>
<circle cx="81.8" cy="55.1" r=".32"/>
<circle cx="81.8" cy="50.1" r=".33"/>
<circle cx="124.4" cy="64" r=".32"/>
<circle cx="128" cy="88.9" r=".32"/>
<circle cx="147.6" cy="96" r=".32"/>
<circle cx="193.8" cy="96" r=".32"/>
<circle cx="220.5" cy="96" r=".32"/>
<circle cx="167.1" cy="96" r=".32"/>
<circle cx="101.3" cy="133.3" r=".32"/>
<circle cx="90.7" cy="136.9" r=".32"/>
<circle cx="53.3" cy="128" r=".32"/>
<circle cx="149.3" cy="138.7" r=".32"/>
<circle cx="142.2" cy="138.7" r=".32"/>
<circle cx="149.3" cy="154.7" r=".32"/>
<circle cx="55.1" cy="110.2" r=".32"/>
<circle cx="248.9" cy="53.3" r=".32"/>
<circle cx="248.9" cy="65.8" r=".32"/>
<circle cx="222.2" cy="49.8" r=".32"/>
<circle cx="200.9" cy="62.2" r=".32"/>
<circle cx="204.4" cy="60.4" r=".32"/>
<circle cx="208" cy="58.7" r=".32"/>
<circle cx="211.6" cy="56.9" r=".32"/>
<circle cx="215.1" cy="55.1" r=".32"/>
<circle cx="218.7" cy="53.3" r=".32"/>
<circle cx="204.4" cy="74.7" r=".32"/>
<circle cx="211.6" cy="74.7" r=".32"/>
<circle cx="208" cy="74.7" r=".32"/>
<circle cx="215.1" cy="74.7" r=".32"/>
<circle cx="218.7" cy="74.7" r=".32"/>
</g>
<g font-size="2.3">
<text x="240.6" y="197.5">NFC</text>
<text x="240.6" y="192.2">SY2102-NFCBoard</text>
</g>
<g font-size="1.6" fill="#000080">
<text x="231.2" y="42">T1</text>
<text x="84.6" y="46.2">C1</text>
<text x="92.5" y="47.7">Y1</text>
<text x="96" y="47.7">27.12MHZ</text>
<text x="114.9" y="46.2">C2</text>
<text x="184.9" y="45.6">T2</text>
<text x="193.6" y="47.3">60R/3A</text>
<text x="199.9" y="46.8">F1</text>
<text x="84.6" y="48.4">18PF</text>
<text x="94.4" y="52.1">R1</text>
<text x="114.9" y="48.4">18PF</text>
<text x="186.7" y="53">T3</text>
<text x="235" y="49.3">J1</text>
<text x="265.5" y="53">R2</text>
<text x="101.4" y="56.6">1.0M</text>
<text x="186.7" y="54.8">T4</text>
<text x="186.7" y="56.6">T5</text>
<text x="186.7" y="58.3">T6</text>
<text x="236.3" y="59.7" transform="rotate(-90 236.3 59.7)">1257-8AV-S</text>
<text x="244.2" y="58.3">C3</text>
<text x="253" y="58.3">C4</text>
<text x="128" y="63.7">R3</text>
<text x="142.2" y="63.7">C5</text>
<text x="147.6" y="63.7">15pF/50V</text>
<text x="186.7" y="61.9">T8</text>
<text x="186.7" y="60.1">T7</text>
<text x="242.9" y="61">0.1uF</text>
<text x="251.8" y="61">2.2uF</text>
<text x="264.2" y="65.8">RLED</text>
<text x="266.9" y="61.2">LD1</text>
<text x="197.4" y="67.2">ED1 ED2 ED3 ED4 ED5 ED6 ED7</text>
<text x="113.8" y="72.6">U1</text>
<text x="124.5" y="72.6">R4</text>
<text x="124.5" y="74.3">820R</text>
<text x="126.2" y="77.9">C6</text>
<text x="131.6" y="77.9">0.1uF/25V</text>
<text x="247.2" y="82.5">ANT1</text>
<text x="64" y="85">R5</text>
<text x="64" y="88.6">R6</text>
<text x="133.4" y="88.6">C7</text>
<text x="138.7" y="88.6">0.1uF/25V</text>
<text x="247.2" y="84.7">ANT_JACK</text>
<text x="64" y="92.1">R7</text>
<text x="64" y="95.7">R8</text>
<text x="133.4" y="93.9">L1</text>
<text x="151.1" y="95.7">C8</text>
<text x="156.5" y="95.7">22pF/50V</text>
<text x="202.7" y="95.7">R9</text>
<text x="227.6" y="95.7">R10</text>
<text x="96" y="99.2">WS1850S</text>
<text x="135.1" y="99.2">1uH</text>
<text x="147.6" y="101">130pF/50V</text>
<text x="149.4" y="99.2">C9</text>
<text x="167.1" y="101">130pF/50V</text>
<text x="168.9" y="99.2">C10</text>
<text x="193.8" y="101">15pF/NC</text>
<text x="195.6" y="99.2">C11</text>
<text x="220.5" y="101">15pF/50V</text>
<text x="222.3" y="99.2">C12</text>
<text x="247.2" y="106.3">R16</text>
<text x="44.5" y="109.9">R11</text>
<text x="55.1" y="113.5">R12</text>
<text x="132.6" y="118.8">C13</text>
<text x="132.6" y="120.9">0.1uF/25V</text>
<text x="42.7" y="127.7">R13</text>
<text x="53.3" y="131.2">R14</text>
<text x="144.6" y="131.2">R15</text>
<text x="92.5" y="140.1">C14</text>
<text x="92.5" y="141.9">0.1uF</text>
<text x="136.2" y="148.1">0.1uF</text>
<text x="137.5" y="145.5">C15</text>
<text x="151.1" y="147.2">SW1</text>
</g>
<g font-size="1.6">
<text x="232.5" y="46.8" transform="rotate(-90 232.5 46.8)">10</text>
<text x="245.9" y="45.6">VCC_5V</text>
<text x="267.8" y="45.9">VCC_5V</text>
<text x="92.1" y="49.7">1</text>
<text x="92.1" y="51.5">4</text>
<text x="100.8" y="49.7">2</text>
<text x="100.8" y="51.5">3</text>
<text x="178.5" y="50.2">VCC_5V</text>
<text x="193.5" y="49.4">1</text>
<text x="200.4" y="49.4">2</text>
<text x="229" y="49.4">1</text>
<text x="229" y="51.2">2</text>
<text x="229" y="53">3</text>
<text x="229" y="54.7">4</text>
<text x="229" y="56.5">5</text>
<text x="229" y="58.3">6</text>
<text x="248.5" y="57.4" transform="rotate(-90 248.5 57.4)">1</text>
<text x="257.4" y="57.4" transform="rotate(-90 257.4 57.4)">1</text>
<text x="265.7" y="54.8">10K</text>
<text x="135.1" y="63.7">5.1K</text>
<text x="200.5" y="64.5" transform="rotate(-90 200.5 64.5)">1</text>
<text x="204.1" y="64.5" transform="rotate(-90 204.1 64.5)">1</text>
<text x="207.6" y="64.5" transform="rotate(-90 207.6 64.5)">1</text>
<text x="211.2" y="64.5" transform="rotate(-90 211.2 64.5)">1</text>
<text x="214.8" y="64.5" transform="rotate(-90 214.8 64.5)">1</text>
<text x="218.3" y="64.5" transform="rotate(-90 218.3 64.5)">1</text>
<text x="221.9" y="64.5" transform="rotate(-90 221.9 64.5)">1</text>
<text x="229" y="60.1">7</text>
<text x="229" y="61.8">8</text>
<text x="248.5" y="62.6" transform="rotate(-90 248.5 62.6)">2</text>
<text x="257.4" y="62.6" transform="rotate(-90 257.4 62.6)">2</text>
<text x="232.5" y="66.1" transform="rotate(-90 232.5 66.1)">9</text>
<text x="86.7" y="73.4" transform="rotate(-90 86.7 73.4)">24</text>
<text x="90.3" y="73.4" transform="rotate(-90 90.3 73.4)">23</text>
<text x="93.9" y="73.4" transform="rotate(-90 93.9 73.4)">22</text>
<text x="97.4" y="73.4" transform="rotate(-90 97.4 73.4)">21</text>
<text x="101" y="73.4" transform="rotate(-90 101 73.4)">20</text>
<text x="104.5" y="73.4" transform="rotate(-90 104.5 73.4)">19</text>
<text x="108.1" y="73.4" transform="rotate(-90 108.1 73.4)">18</text>
<text x="111.6" y="73.4" transform="rotate(-90 111.6 73.4)">17</text>
<text x="200.5" y="75" transform="rotate(-90 200.5 75)">2</text>
<text x="204.1" y="75" transform="rotate(-90 204.1 75)">2</text>
<text x="207.6" y="75" transform="rotate(-90 207.6 75)">2</text>
<text x="211.2" y="75" transform="rotate(-90 211.2 75)">2</text>
<text x="214.8" y="75" transform="rotate(-90 214.8 75)">2</text>
<text x="218.3" y="75" transform="rotate(-90 218.3 75)">2</text>
<text x="221.9" y="75" transform="rotate(-90 221.9 75)">2</text>
<text x="231.2" y="72.6">GND</text>
<text x="247.2" y="72.6">GND</text>
<text x="268.5" y="72.6">GND</text>
<text x="57.5" y="82.7">VCC_5V</text>
<text x="199.1" y="81.4">GND</text>
<text x="71.1" y="85">10K</text>
<text x="71.1" y="88.6">10K</text>
<text x="78.8" y="85">25</text>
<text x="78.8" y="88.5">26</text>
<text x="118.6" y="88.5">15</text>
<text x="118.6" y="85">16</text>
<text x="125" y="86.4">VCC_5V</text>
<text x="71.1" y="92.1">10K</text>
<text x="71.1" y="95.7">10K</text>
<text x="78.8" y="92.1">27</text>
<text x="78.8" y="95.6">28</text>
<text x="118.6" y="95.6">13</text>
<text x="118.6" y="92.1">14</text>
<text x="131.2" y="95.6">1</text>
<text x="143.5" y="95.6">2</text>
<text x="209.8" y="95.7">0R</text>
<text x="234.7" y="95.7">0.33R</text>
<text x="250.3" y="92.8" transform="rotate(-90 250.3 92.8)">1</text>
<text x="253.9" y="92.8" transform="rotate(-90 253.9 92.8)">2</text>
<text x="255.7" y="92.8" transform="rotate(-90 255.7 92.8)">3</text>
<text x="78.8" y="99.2">29</text>
<text x="118.6" y="99.2">12</text>
<text x="124.5" y="99.9">VCC_5V</text>
<text x="78.8" y="102.7">30</text>
<text x="78.8" y="106.3">31</text>
<text x="118.6" y="106.3">10</text>
<text x="118.6" y="102.7">11</text>
<text x="32.7" y="110.6">VCC_5V</text>
<text x="51.6" y="109.9">10K/NC</text>
<text x="78.8" y="109.9">32</text>
<text x="78.8" y="113.4">33</text>
<text x="118.6" y="109.9">9</text>
<text x="131.6" y="110.6">VCC_5V</text>
<text x="145.8" y="109.9">GND</text>
<text x="165.4" y="109.9">GND</text>
<text x="192" y="109.9">GND</text>
<text x="218.7" y="109.9">GND</text>
<text x="247.2" y="108.1">0R</text>
<text x="254.3" y="108.1">GND</text>
<text x="55.1" y="118.8">10K</text>
<text x="19.6" y="123.9">I2C=1 &gt; I2C使能；</text>
<text x="19.6" y="125.5">I2C=0 &gt; I2C除能；</text>
<text x="19.6" y="120.4">EA=1 &gt; I2C地址选择使能；</text>
<text x="19.6" y="121.9">EA=0 &gt; I2C地址选择除能；</text>
<text x="86.7" y="124.8" transform="rotate(-90 86.7 124.8)">1</text>
<text x="90.3" y="124.8" transform="rotate(-90 90.3 124.8)">2</text>
<text x="93.9" y="124.8" transform="rotate(-90 93.9 124.8)">3</text>
<text x="97.4" y="124.8" transform="rotate(-90 97.4 124.8)">4</text>
<text x="101" y="124.8" transform="rotate(-90 101 124.8)">5</text>
<text x="104.5" y="124.8" transform="rotate(-90 104.5 124.8)">6</text>
<text x="108.1" y="124.8" transform="rotate(-90 108.1 124.8)">7</text>
<text x="111.6" y="124.8" transform="rotate(-90 111.6 124.8)">8</text>
<text x="146.9" y="122.3">VCC_5V</text>
<text x="30.9" y="128.4">VCC_5V</text>
<text x="49.8" y="127.7">10K</text>
<text x="53.3" y="136.6">10K/NC</text>
<text x="79" y="137.3">VCC_5V</text>
<text x="144.7" y="133">10K</text>
<text x="149" y="142.8" transform="rotate(-90 149 142.8)">2</text>
<text x="141.9" y="149.7" transform="rotate(-90 141.9 149.7)">2</text>
<text x="141.9" y="144.6" transform="rotate(-90 141.9 144.6)">1</text>
<text x="149" y="151.5" transform="rotate(-90 149 151.5)">1</text>
<text x="245.4" y="154.3">GND</text>
<text x="229.9" y="189.7">Drawing Title:</text>
<text x="229.9" y="195.1">Page Title:</text>
<text x="229.9" y="200.4">Size</text>
<text x="229.9" y="202.2">A3</text>
<text x="237" y="200.4">Document Number:</text>
<text x="288" y="202.9">V01</text>
<text x="288.2" y="200.4">Rev</text>
<text x="228.1" y="205.7">Date:</text>
<text x="237.4" y="205.7">Thursday, October 14, 2021</text>
<text x="263.7" y="205.7">Sheet</text>
<text x="272.6" y="205.7">4</text>
<text x="277.9" y="205.7">of</text>
<text x="283.3" y="205.7">4</text>
</g>
<g font-size="1.6" fill="#f00">
<text x="194.2" y="53">RESET</text>
<text x="194.2" y="54.8">S-NSS/I-SDA</text>
<text x="194.2" y="56.6">S-MISO/I-SCL</text>
<text x="194.2" y="58.3">S-MOSI</text>
<text x="75" y="63.7">IRQO</text>
<text x="194.2" y="60.1">S-SCK</text>
<text x="194.2" y="61.9">IRQO</text>
<text x="75" y="67.2">S-NSS/I-SDA</text>
<text x="62.6" y="99.2">S-SCK</text>
<text x="62.6" y="102.8">S-MOSI</text>
<text x="62.6" y="106.3">S-MISO/I-SCL</text>
<text x="133.7" y="138.3">RESET</text>
</g>
<g font-size="1.6" fill="#004080">
<text x="232.1" y="50.5">1</text>
<text x="232.1" y="52.3">2</text>
<text x="234.4" y="49.8" transform="rotate(-90 234.4 49.8)">10</text>
<text x="232.1" y="54.1">3</text>
<text x="232.1" y="55.8">4</text>
<text x="232.1" y="57.6">5</text>
<text x="232.1" y="59.4">6</text>
<text x="232.1" y="61.2">7</text>
<text x="232.1" y="63">8</text>
<text x="234.4" y="63.7" transform="rotate(-90 234.4 63.7)">9</text>
<text x="112.8" y="77.8" transform="rotate(-90 112.8 77.8)">RX</text>
<text x="91.4" y="78.5" transform="rotate(-90 91.4 78.5)">IRQ</text>
<text x="95" y="82.6" transform="rotate(-90 95 82.6)">OSCOUT</text>
<text x="98.6" y="80.8" transform="rotate(-90 98.6 80.8)">OSCIN</text>
<text x="102.1" y="79.8" transform="rotate(-90 102.1 79.8)">AUX2</text>
<text x="105.7" y="79.8" transform="rotate(-90 105.7 79.8)">AUX1</text>
<text x="109.2" y="80" transform="rotate(-90 109.2 80)">AVSS</text>
<text x="82.7" y="86.1">D1</text>
<text x="82.7" y="89.6">D2</text>
<text x="87.9" y="86" transform="rotate(-90 87.9 86)">SDA/INSS/RX</text>
<text x="112.1" y="89.6">AVDD</text>
<text x="112.5" y="86.1">VMID</text>
<text x="251.5" y="89.8" transform="rotate(-90 251.5 89.8)">ANT</text>
<text x="255" y="89.8" transform="rotate(-90 255 89.8)">GND1</text>
<text x="256.8" y="89.8" transform="rotate(-90 256.8 89.8)">GND2</text>
<text x="82.7" y="93.2">D3</text>
<text x="112.3" y="93.2">TVSS</text>
<text x="82.7" y="96.7">D4</text>
<text x="82.7" y="100.3">D5/SCK</text>
<text x="112.2" y="100.3">TVDD</text>
<text x="113.5" y="96.7">TX2</text>
<text x="82.7" y="103.8">D6/MOSI</text>
<text x="82.7" y="107.4">D7/SCL/MISO/TX</text>
<text x="112.3" y="107.4">TVSS</text>
<text x="113.5" y="103.8">TX1</text>
<text x="82.7" y="111">EA</text>
<text x="112.1" y="111">SVDD</text>
<text x="82.7" y="114.5">GND</text>
<text x="87.9" y="121.8" transform="rotate(-90 87.9 121.8)">I2C</text>
<text x="91.4" y="121.8" transform="rotate(-90 91.4 121.8)">PVDD</text>
<text x="95" y="121.8" transform="rotate(-90 95 121.8)">DVDD</text>
<text x="98.6" y="121.8" transform="rotate(-90 98.6 121.8)">DVSS</text>
<text x="102.1" y="121.8" transform="rotate(-90 102.1 121.8)">PVSS</text>
<text x="105.7" y="121.8" transform="rotate(-90 105.7 121.8)">NRSTPD</text>
<text x="109.2" y="121.8" transform="rotate(-90 109.2 121.8)">MFIN</text>
<text x="112.8" y="121.8" transform="rotate(-90 112.8 121.8)">MFOUT</text>
</g>
<g font-size="1.3">
<text x="30.8" y="1.3">5</text>
<text x="88.8" y="1.3">4</text>
<text x="146.9" y="1.3">3</text>
<text x="205" y="1.3">2</text>
<text x="263.1" y="1.3">1</text>
<text x=".5" y="28.4">D</text>
<text x="292.6" y="28.4">D</text>
<text x=".5" y="79.5">C</text>
<text x="292.6" y="79.5">C</text>
<text x=".5" y="130.6">B</text>
<text x="292.6" y="130.6">B</text>
<text x=".5" y="181.7">A</text>
<text x="292.6" y="181.7">A</text>
<text x="30.8" y="207.4">5</text>
<text x="88.8" y="207.4">4</text>
<text x="146.9" y="207.4">3</text>
<text x="205" y="207.4">2</text>
<text x="263.1" y="207.4">1</text>
</g>
<g font-size=".9" fill="#00f">
<text x="97.2" y="52.4" transform="rotate(-180 97.2 52.4)">GND2</text>
<text x="100.1" y="49" transform="rotate(-180 100.1 49)">GND1</text>
</g>
</svg>
